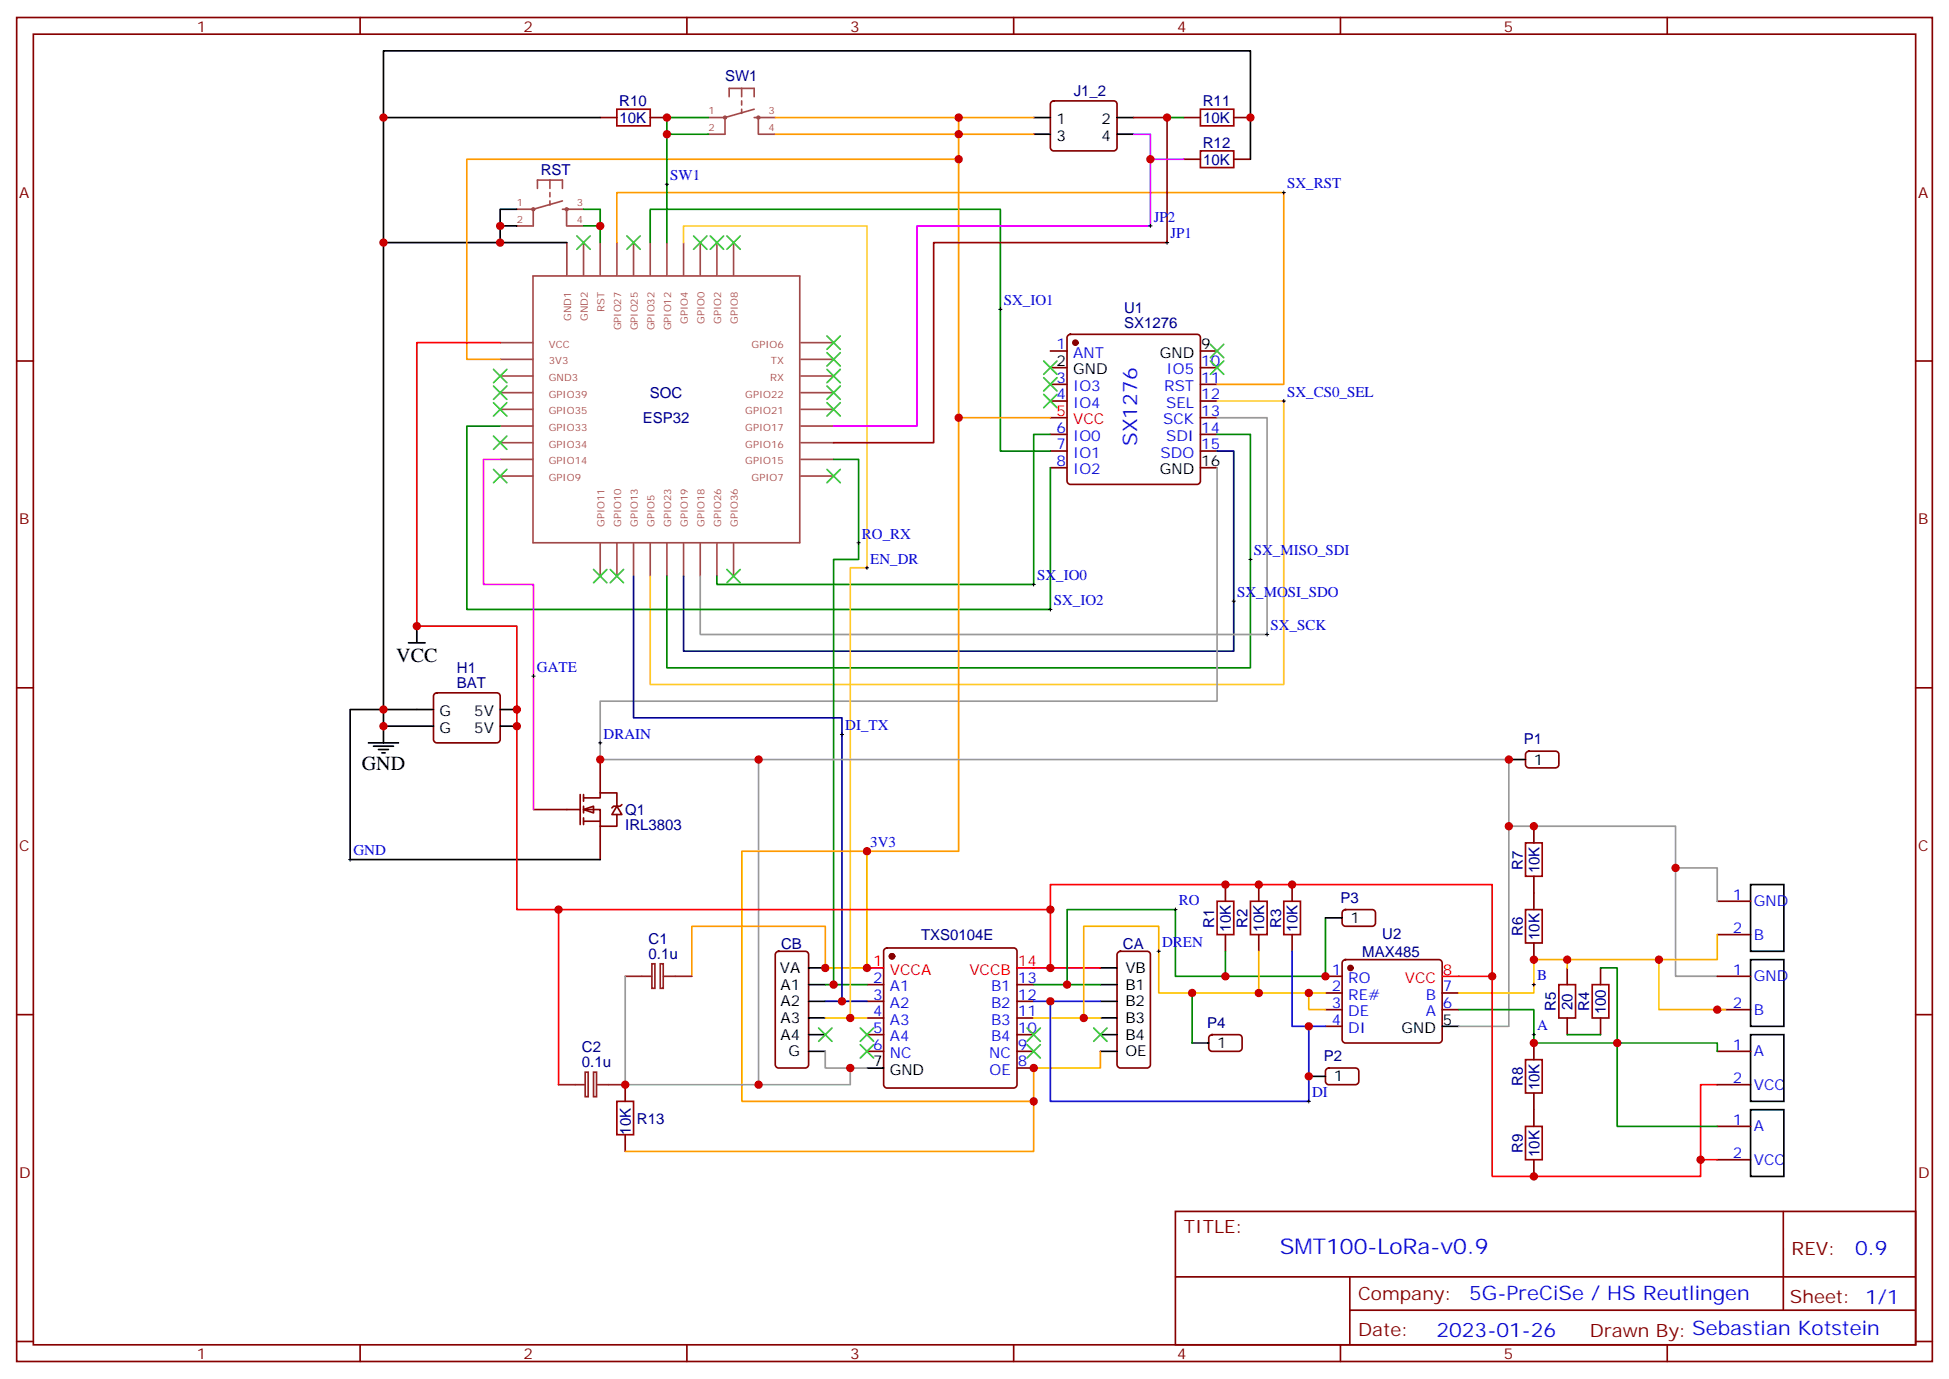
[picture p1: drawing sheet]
<svg xmlns="http://www.w3.org/2000/svg" width="412mm" height="292mm" viewBox="0 0 412 292" stroke-linecap="round" stroke-linejoin="round" font-family="sans-serif">
<g fill="none" stroke="#870000" stroke-width=".35">
<path d="M3.5 3.7h405.4v284.3h-405.4zM7.1 7.2h398.2v277.3h-398.2zM76.2 3.7v3.5M145.3 3.7v3.5M214.5 3.7v3.5M283.6 3.7v3.5M352.8 3.7v3.5M3.5 76.4h3.6M222.2 74.3h3.6M222.2 77.8h3.6M226 70.9l.5-.2h26.8a.71 .71 0 0 1 .7 .7v30.4a.76 .76 0 0 1-.7 .7h-26.8a.76 .76 0 0 1-.7-.7v-30.4zM254 74.3h3.5"/>
<path d="M254 77.8h3.5M405.3 76.4h3.6M222.2 81.3h3.6M222.2 84.8h3.6M222.2 88.4h3.6M222.2 91.9h3.6M222.2 95.4h3.6M222.2 99h3.6M254 81.3h3.5M254 84.8h3.5M254 88.4h3.5M254 91.9h3.5"/>
<path d="M254 95.4h3.5M254 99h3.5M3.5 145.5h3.6M405.3 145.5h3.6M3.5 214.7h3.6M405.3 214.7h3.6M248.7 256.3h156.6v28.2h-156.6zM377.3 256.3v20.9M248.7 270.1h156.5M285.6 277.2h119.6M285.6 270.1v14.2M3.5 283.8h3.6"/>
<path d="M76.2 284.5v3.5M145.3 284.5v3.5M214.5 284.5v3.5M283.6 284.5v3.5M352.8 284.5v3.5M405.3 283.8h3.6"/>
</g>
<g fill="none" stroke="#a64a4a" stroke-width=".35">
<path d="M112.8 58.4h56.4v56.4h-56.4zM119.9 51.3v7M123.5 51.3v7M127 51.3v7M130.5 51.3v7M134.1 51.3v7M137.6 51.3v7M141.1 51.3v7M144.6 51.3v7M148.2 51.3v7M151.7 51.3v7M155.2 51.3v7"/>
<path d="M105.8 72.5h7M105.8 76h7M105.8 79.6h7M169.4 72.5h7M169.4 76h7M169.4 79.6h7M105.8 83.1h7M105.8 86.6h7M105.8 90.1h7M105.8 93.7h7M105.8 97.2h7M169.4 83.1h7"/>
<path d="M169.4 86.6h7M169.4 90.1h7M169.4 93.7h7M169.4 97.2h7M105.8 100.7h7M127 114.9v7M130.5 114.9v7M134.1 114.9v7M137.6 114.9v7M141.1 114.9v7M144.6 114.9v7M148.2 114.9v7"/>
<path d="M151.7 114.9v7M155.2 114.9v7M169.4 100.7h7"/>
</g>
<circle cx="227.5" cy="72.5" r=".53" fill="#870000" stroke="#870000" stroke-width=".35"/>
<g fill="#fff" stroke="#870000" stroke-width=".35">
<path d="M123.5 171.3l2.1-.7v1.4z"/>
<path d="M130.5 170.6l1.1 1.7h-2.1z"/>
</g>
<g fill="none" stroke="#870000" stroke-width=".35">
<path d="M127 24.9h3.5M137.6 24.9h3.5M222.5 21.5l.5-.2h12.7a.71 .71 0 0 1 .7 .7v9.2a.76 .76 0 0 1-.7 .7h-12.7a.76 .76 0 0 1-.8-.7v-9.2zM250.5 24.9h3.5M250.5 33.7h3.5M261.1 24.9h3.5M261.1 33.7h3.5M92 146.8l.4-.2h12.7a.71 .71 0 0 1 .7 .7v9.2a.76 .76 0 0 1-.7 .7h-12.7a.76 .76 0 0 1-.7-.7v-9.2zM323 159.1l.5-.2h5.6a.71 .71 0 0 1 .7 .7v2.1a.76 .76 0 0 1-.7 .8h-5.6a.76 .76 0 0 1-.7-.8v-2.1zM112.9 171.3h9.9M122.8 168.1v6.3M123.5 168.8h3.5v-1.1h3.5v2.9"/>
<path d="M123.5 171.3h3.5v3.5h3.5v-2.5M123.5 173.7h3.5M123.5 168.1v1.4M123.5 170.6v1.4M123.5 173v1.4M127 160.7v7M127 174.8v7.1M131.6 170.2l-.4 .4h-1.4l-.3 .3M324.6 174.8v3.5M259.3 187.1v3.6M259.3 197.7v3.6M266.3 187.1v3.6"/>
<path d="M266.3 197.7v3.6M273.4 187.1v3.6M273.4 197.7v3.6M284.2 192.6l.5-.2h5.6a.71 .71 0 0 1 .7 .7v2.2a.76 .76 0 0 1-.7 .7h-5.6a.76 .76 0 0 1-.7-.7v-2.2zM324.6 185.4v7M324.6 199.5v3.5M363.4 197.7h7M363.4 190.7h7M164.3 201.5l.4-.2h5.7a.71 .71 0 0 1 .7 .7v23.2a.76 .76 0 0 1-.7 .8h-5.7a.76 .76 0 0 1-.7-.8v-23.2zM183.4 208.3h3.6M183.4 211.8h3.6M183.4 215.4h3.6"/>
<path d="M183.4 218.9h3.6M187.2 200.8l.5-.2h26.8a.71 .71 0 0 1 .7 .7v28.2a.76 .76 0 0 1-.7 .7h-26.8a.76 .76 0 0 1-.7-.7v-28.2zM215.2 208.3h3.5M215.2 211.8h3.5M215.2 215.4h3.5M215.2 218.9h3.5M236.6 201.5l.5-.2h5.6a.71 .71 0 0 1 .7 .7v23.2a.76 .76 0 0 1-.7 .8h-5.6a.76 .76 0 0 1-.7-.8v-23.2zM256 219.1l.5-.2h5.6a.71 .71 0 0 1 .7 .7v2.1a.76 .76 0 0 1-.7 .7h-5.6a.76 .76 0 0 1-.7-.7v-2.1zM280.5 206.6h3.5M280.5 210.1h3.5M280.5 213.6h3.5M280.5 217.1h3.5"/>
<path d="M284.2 203.2l.5-.2h19.7a.71 .71 0 0 1 .8 .7v16.3a.76 .76 0 0 1-.8 .7h-19.7a.76 .76 0 0 1-.7-.7v-16.3zM305.2 210.1h3.5M305.2 213.6h3.5M331.6 204.8v3.5M331.6 215.4v3.5M338.7 204.8v3.5M338.7 215.4v3.5M363.4 206.6h7M363.4 213.6h7M132.3 229.5v3.5M183.4 222.4h3.6M215.2 222.4h3.5"/>
<path d="M215.2 226h3.5M280.7 226.2l.5-.2h5.6a.71 .71 0 0 1 .7 .7v2.1a.76 .76 0 0 1-.7 .7h-5.6a.76 .76 0 0 1-.7-.7v-2.1zM324.6 220.7v3.5M324.6 231.2v7.1M363.4 222.4h7M363.4 229.5h7M363.4 238.3h7M132.3 240.1v3.5M324.6 245.4v3.5M363.4 245.4h7"/>
</g>
<g fill="none" stroke="#000" stroke-width=".35">
<path d="M81.1 24.9v-14.1h183.5v22.9M127 24.9h-45.9v26.4M218.7 24.9h3.5M218.7 28.4h3.5M236.4 24.9h3.5M236.4 28.4h3.5M105.8 47.8h3.6M109.4 44.3h-3.6v7M119.9 51.3h-38.8v98.8h-7v31.8h52.9M86.4 136h3.6M88.2 132.5v3.5M78 157.2h6.3"/>
<path d="M79 157.9h4.3M80.1 158.6h2.1M80.8 159.3h.7M81.1 153.6v3.6M91.7 150.1h-10.6v3.5h10.6M105.8 150.1h3.6M105.8 153.6h3.6M319.3 160.7h3.5M280.5 194.2h3.5M370.4 187.1h7.1v14.2h-7.1zM171.1 204.8h3.5M171.1 208.3h3.5"/>
<path d="M171.1 211.8h3.5M171.1 215.4h3.5M171.1 218.9h3.5M232.8 204.8h3.6M232.8 208.3h3.6M232.8 211.8h3.6M232.8 215.4h3.6M232.8 218.9h3.6M305.2 217.1h3.5M370.4 218.9h7.1v14.1h-7.1zM370.4 203h7.1v14.1h-7.1zM171.1 222.4h3.5"/>
<path d="M183.4 226h3.6M232.8 222.4h3.6M252.2 220.7h3.6M276.9 227.7h3.6M370.4 234.8h7.1v14.1h-7.1z"/>
</g>
<g fill="#870000" stroke="#870000" stroke-width=".35">
<circle cx="285.7" cy="204.8" r=".53"/>
<circle cx="188.7" cy="202.3" r=".53"/>
</g>
<path d="M105.8 72.5h-17.6v60h21.2v59.9h112.8v12.4M118.2 192.4v37.1M222.2 192.4v-5.3h93.5v19.5h-10.5M183.4 204.8h3.6M215.2 204.8h17.6M315.7 206.6v42.3h44.1v-19.4h3.6M359.8 245.4h3.6" fill="none" stroke="#f00" stroke-width=".35"/>
<g fill="none" stroke="#a64a4a" stroke-width=".35">
<path d="M156.9 18.7v1.8M113.7 39.9v-1.8h5.3v1.8M116.4 38.1v1.8M149.9 24.9h3.5M153.4 24.9v3.5h-3.5M154.3 20.5v-1.8h5.3v1.8M156.9 21.3v.9M156.9 23.1v.9M159.6 24.9h.9v3.5M159.6 23.1l-6.2 1.8M160.6 24.9h3.4M160.6 28.4h3.4"/>
<path d="M109.4 44.3h3.4M112.8 44.3v3.5h-3.4M116.4 40.7v.9M116.4 42.5v.9M119 44.3h.9v3.5M119 42.5l-6.2 1.8M120 44.3h3.5M120 47.8h3.5"/>
</g>
<g fill="none" stroke="#a64a4a" stroke-width=".56">
<circle cx="153.4" cy="24.9" r=".18"/>
<circle cx="160.5" cy="24.9" r=".18"/>
<circle cx="112.8" cy="44.3" r=".18"/>
<circle cx="119.9" cy="44.3" r=".18"/>
</g>
<path d="M257.5 95.4h3.6v42.4h-116.5v-15.9" fill="none" stroke="#006" stroke-width=".35"/>
<g fill="none" stroke="#008700" stroke-width=".35">
<path d="M141.1 28.4h8.8M149.9 24.9h-8.8v26.4M246.9 24.9h3.6M123.5 44.3h3.5v7M123.5 47.8h3.5M137.6 51.3v-7h74.1v51.1h10.5M105.8 90.1h-7v38.8h123.4v-29.9M176.4 97.2h5.3v21.2h-5.3v89.9h7M222.2 91.9h-3.5v31.7h-67v-1.7M257.5 91.9h7.1v49.4h-123.5v-19.4M280.5 194.2v12.4h-31.8v-14.2h-22.9v15.9M174.6 208.3h1.8"/>
<path d="M218.7 208.3h14.1M252.2 210.1v10.6M259.3 201.3v5.3M331.6 218.9h7.1M338.7 204.8h3.5v15.9h-17.6v-7.1h-15.9M363.4 222.4v-1.7h-21.2v17.6h21.2"/>
</g>
<path d="M257.5 88.4h10.6v45.8h-119.9v-12.3M257.5 99v49.3h-130.5v12.4h33.5v68.8h19.4v-3.5M160.5 160.7h158.8v56.4h-10.6M319.3 174.8h35.2v31.8h8.9M354.5 183.6h8.9v7.1M132.3 206.6v22.9h28.2M174.6 222.4v3.6h8.8" fill="none" stroke="#999" stroke-width=".35"/>
<path d="M144.6 51.3v-3.5h38.8v72.3h-3.5v95.3M257.5 84.8h14.1v60h-134v-22.9" fill="none" stroke="#fc3" stroke-width=".35"/>
<path d="M164 24.9h38.8v8.8M164 28.4h54.7M202.8 24.9h15.9M130.5 51.3v-10.6h141.1v40.6h-14.1M105.8 76h-7v-42.3h104v54.7h19.4M202.8 88.4v91.7h-19.4v24.7h-8.8v-8.8h-28.2v10.6M183.4 180.1h-26.4v52.9h61.7v-7h14.1v-3.6M218.7 233v10.6h-86.4" fill="none" stroke="#f90" stroke-width=".35"/>
<g fill="none" stroke="#3c3" stroke-width=".35">
<path d="M122.1 49.9l2.8 2.8M124.9 49.9l-2.8 2.8M132.6 49.9l2.9 2.8M135.5 49.9l-2.9 2.8M146.8 49.9l2.8 2.8M149.6 49.9l-2.8 2.8M150.3 49.9l2.8 2.8M153.1 49.9l-2.8 2.8M153.8 49.9l2.8 2.8M156.6 49.9l-2.8 2.8M104.4 78.1l2.8 2.9M107.2 78.1l-2.8 2.9"/>
<path d="M175 78.1l2.8 2.9M175 74.6l2.8 2.8M175 71.1l2.8 2.8M177.8 78.1l-2.8 2.9M177.8 74.6l-2.8 2.8M177.8 71.1l-2.8 2.8M220.8 79.9l2.9 2.8M220.8 76.4l2.9 2.8M223.7 79.9l-2.9 2.8M223.7 76.4l-2.9 2.8M256.1 76.4l2.8 2.8M256.1 72.8l2.8 2.9"/>
<path d="M258.9 76.4l-2.8 2.8M258.9 72.8l-2.8 2.9M104.4 81.7l2.8 2.8M104.4 85.2l2.8 2.8M104.4 92.3l2.8 2.8M104.4 99.3l2.8 2.8M107.2 92.3l-2.8 2.8M107.2 99.3l-2.8 2.8M107.2 81.7l-2.8 2.8M107.2 85.2l-2.8 2.8M175 99.3l2.8 2.8M175 85.2l2.8 2.8"/>
<path d="M175 81.7l2.8 2.8M177.8 99.3l-2.8 2.8M177.8 85.2l-2.8 2.8M177.8 81.7l-2.8 2.8M220.8 83.4l2.9 2.9M223.7 83.4l-2.9 2.9M125.6 120.5l2.8 2.8M128.4 120.5l-2.8 2.8M129.1 120.5l2.8 2.8M131.9 120.5l-2.8 2.8M153.8 120.5l2.8 2.8M156.6 120.5l-2.8 2.8"/>
<path d="M173.2 217.5l2.8 2.8M176 217.5l-2.8 2.8M182 217.5l2.9 2.8M184.9 217.5l-2.9 2.8M217.3 217.5l2.8 2.8M220.1 217.5l-2.8 2.8M231.4 217.5l2.8 2.8M234.2 217.5l-2.8 2.8M182 221l2.9 2.8M184.9 221l-2.9 2.8M217.3 221l2.8 2.8M220.1 221l-2.8 2.8"/>
</g>
<path d="M134.1 121.9v30h44.1v59.9M174.6 211.8h8.8" fill="none" stroke="#009" stroke-width=".35"/>
<path d="M363.4 197.7v5.3h-12.4M174.6 215.4h8.8M218.7 215.4h14.1M266.3 201.3v8.8M276.9 210.1h-31.7v-14.1h-15.9v19.4M280.5 210.1h-3.6v3.5h3.6M331.6 204.8v-1.8h-7v7.1h-15.9M331.6 203h19.4v10.6h14.1" fill="none" stroke="#fc0" stroke-width=".35"/>
<path d="M218.7 211.8h14.1M222.2 211.8v21.2h54.7v-15.9h3.6M273.4 201.3v15.8h3.5" fill="none" stroke="#00f" stroke-width=".35"/>
<g fill="none" stroke="#a10000" stroke-width=".35">
<path d="M130.5 23.1h7.1v3.5h-7.1zM254 23.1h7.1v3.5h-7.1zM254 31.9h7.1v3.6h-7.1zM322.8 178.3h3.5v7.1h-3.5zM257.5 190.7h3.6v7h-3.6zM264.6 190.7h3.5v7h-3.5zM271.6 190.7h3.6v7h-3.6zM322.8 192.4h3.5v7.1h-3.5zM329.8 208.3h3.6v7.1h-3.6zM336.9 208.3h3.5v7.1h-3.5zM130.5 233h3.6v7.1h-3.6zM322.8 224.2h3.5v7h-3.5z"/>
<path d="M322.8 238.3h3.5v7.1h-3.5z"/>
</g>
<path d="M239.9 28.4h3.5v19.4h-49.4v42.3h-17.6M243.4 33.7h7.1" fill="none" stroke="#c0f" stroke-width=".35"/>
<path d="M239.9 24.9h7v26.4h-49.3v42.4h-21.2" fill="none" stroke="#900" stroke-width=".35"/>
<path d="M132.3 206.6h5.6M137.9 203.9h.7v5.2h-.7zM139.7 203.9h.6v5.2h-.6zM140.4 206.6h6M118.2 229.5h5.6M123.8 226.8h.7v5.2h-.7zM125.6 226.8h.6v5.2h-.6zM126.3 229.5h6" fill="none" stroke="#8c2424" stroke-width=".35"/>
<path d="M105.8 97.2h-3.5v26.4h10.6v47.7" fill="none" stroke="#f0f" stroke-width=".35"/>
<g fill="none" stroke="#000" stroke-width=".21">
<path d="M140.8 39h.7M141.1 38.6v.7M243.1 47.8h.7M243.4 47.4v.8M246.6 51.3h.7M246.9 51v.7M271.3 40.7h.7M271.6 40.4v.7M211.3 65.4h.7M211.7 65.1v.7M271.3 84.8h.7M271.6 84.5v.7"/>
<path d="M181.3 114.8h.7M181.7 114.5v.7M183.4 119.8v.7M264.2 118.4h.7M264.6 118v.7M183.1 120.1h.7M218.4 123.6h.7M218.7 123.3v.7M221.9 128.9h.7M222.2 128.6v.7M260.7 127.2h.7M261.1 126.8v.7"/>
<path d="M267.8 134.2h.7M268.1 133.9v.7M112.5 143.1h.7M112.9 142.7v.7M126.6 157.2h.8M127 156.8v.7M177.8 155.4h.7M178.2 155v.8M183.4 179.7v.7M73.7 181.9h.7M74.1 181.5v.7M183.1 180.1h.7"/>
<path d="M248.4 192.4h.7M248.7 192.1v.7M244.8 201.3h.7M245.2 200.9v.7M324.2 208.3h.7M324.2 218.9h.7M324.6 208v.7M324.6 218.5v.8M276.6 233h.7M276.9 232.7v.7"/>
</g>
<g fill="#c00">
<circle cx="81.1" cy="153.6" r=".88"/>
<circle cx="81.1" cy="150.1" r=".88"/>
<circle cx="202.8" cy="88.4" r=".88"/>
<circle cx="183.4" cy="204.8" r=".88"/>
<circle cx="176.4" cy="208.3" r=".88"/>
<circle cx="178.2" cy="211.8" r=".88"/>
<circle cx="179.9" cy="215.4" r=".88"/>
<circle cx="179.9" cy="226" r=".88"/>
<circle cx="127" cy="160.7" r=".88"/>
<circle cx="109.4" cy="150.1" r=".88"/>
<circle cx="222.3" cy="204.8" r=".88"/>
<circle cx="109.4" cy="153.6" r=".88"/>
<circle cx="183.4" cy="180.1" r=".88"/>
<circle cx="218.7" cy="226" r=".88"/>
<circle cx="160.5" cy="160.7" r=".88"/>
<circle cx="222.3" cy="211.8" r=".88"/>
<circle cx="225.8" cy="208.3" r=".88"/>
<circle cx="229.3" cy="215.4" r=".88"/>
<circle cx="276.9" cy="210.1" r=".88"/>
<circle cx="259.3" cy="206.6" r=".88"/>
<circle cx="266.3" cy="210.1" r=".88"/>
<circle cx="276.9" cy="217.1" r=".88"/>
<circle cx="222.3" cy="192.4" r=".88"/>
<circle cx="259.3" cy="187.1" r=".88"/>
<circle cx="266.3" cy="187.1" r=".88"/>
<circle cx="273.4" cy="187.1" r=".88"/>
<circle cx="324.6" cy="203" r=".88"/>
<circle cx="324.6" cy="220.7" r=".88"/>
<circle cx="315.7" cy="206.6" r=".88"/>
<circle cx="319.3" cy="174.8" r=".88"/>
<circle cx="342.2" cy="220.7" r=".88"/>
<circle cx="331.6" cy="203" r=".88"/>
<circle cx="363.4" cy="213.6" r=".88"/>
<circle cx="324.6" cy="174.8" r=".88"/>
<circle cx="105.8" cy="47.8" r=".88"/>
<circle cx="127" cy="47.8" r=".88"/>
<circle cx="141.1" cy="28.4" r=".88"/>
<circle cx="141.1" cy="24.9" r=".88"/>
<circle cx="202.8" cy="33.7" r=".88"/>
<circle cx="202.8" cy="28.4" r=".88"/>
<circle cx="202.8" cy="24.9" r=".88"/>
<circle cx="246.9" cy="24.9" r=".88"/>
<circle cx="243.4" cy="33.7" r=".88"/>
<circle cx="81.1" cy="24.9" r=".88"/>
<circle cx="264.6" cy="24.9" r=".88"/>
<circle cx="174.6" cy="204.8" r=".88"/>
<circle cx="160.5" cy="229.5" r=".88"/>
<circle cx="132.3" cy="229.5" r=".88"/>
<circle cx="118.2" cy="192.4" r=".88"/>
<circle cx="218.7" cy="233" r=".88"/>
<circle cx="324.6" cy="248.9" r=".88"/>
<circle cx="81.1" cy="51.3" r=".88"/>
<circle cx="105.8" cy="51.3" r=".88"/>
<circle cx="88.2" cy="132.5" r=".88"/>
<circle cx="319.3" cy="160.7" r=".88"/>
<circle cx="276.9" cy="227.7" r=".88"/>
<circle cx="280.5" cy="206.6" r=".88"/>
<circle cx="252.2" cy="210.1" r=".88"/>
<circle cx="351" cy="203" r=".88"/>
<circle cx="354.5" cy="183.6" r=".88"/>
<circle cx="359.8" cy="245.4" r=".88"/>
</g>
<text font-size="4.6" fill="#00f" x="270.8" y="265.3">SMT100-LoRa-v0.9</text>
<g font-size="4.2" fill="#00f">
<text x="240.6" y="94.4" transform="rotate(-90 240.6 94.4)">SX1276</text>
<text x="392.5" y="265.6">0.9</text>
<text x="310.9" y="275.1">5G-PreCiSe / HS Reutlingen</text>
<text x="304" y="282.9">2023-01-26</text>
</g>
<g font-size="4.2">
<text x="83.8" y="140">VCC</text>
<text x="76.6" y="162.8">GND</text>
</g>
<g font-size="3.9" fill="#800">
<text x="250.5" y="260.9">TITLE:</text>
<text x="379.1" y="265.6">REV:</text>
<text x="287.4" y="275.1">Company:</text>
<text x="378.7" y="275.7">Sheet: 1/1</text>
<text x="287.4" y="282.8">Date:</text>
<text x="336.4" y="282.8">Drawn By: Sebastian Kotstein</text>
</g>
<g font-size="3.2" fill="#800">
<text x="41.6" y="6.7">1</text>
<text x="110.8" y="6.7">2</text>
<text x="179.9" y="6.7">3</text>
<text x="249.1" y="6.7">4</text>
<text x="318.2" y="6.7">5</text>
<text x="4.1" y="41.8">A</text>
<text x="405.9" y="41.8">A</text>
<text x="4.1" y="110.9">B</text>
<text x="405.9" y="110.9">B</text>
<text x="4.1" y="180.1">C</text>
<text x="405.9" y="180.1">C</text>
<text x="4.1" y="249.2">D</text>
<text x="405.9" y="249.2">D</text>
<text x="41.6" y="287.5">1</text>
<text x="110.8" y="287.5">2</text>
<text x="179.9" y="287.5">3</text>
<text x="249.1" y="287.5">4</text>
<text x="318.2" y="287.5">5</text>
</g>
<g font-size="3.2" fill="#000080">
<text x="153.4" y="17.2">SW1</text>
<text x="131" y="22.5">R10</text>
<text x="227.2" y="20.3">J1_2</text>
<text x="254.5" y="22.5">R11</text>
<text x="131.1" y="26">10K</text>
<text x="254.6" y="26">10K</text>
<text x="254.5" y="31.3">R12</text>
<text x="254.6" y="34.8">10K</text>
<text x="114.4" y="37">RST</text>
<text x="237.9" y="69.5">SX1276</text>
<text x="237.9" y="66.3">U1</text>
<text x="136" y="89.5">ESP32</text>
<text x="137.5" y="84.2">SOC</text>
<text x="96.7" y="142.3">H1</text>
<text x="96.7" y="145.5">BAT</text>
<text x="322.5" y="157.4">P1</text>
<text x="132.3" y="172.4">Q1</text>
<text x="132.3" y="175.6">IRL3803</text>
<text x="322.2" y="184" transform="rotate(-90 322.2 184)">R7</text>
<text x="325.7" y="184.8" transform="rotate(-90 325.7 184.8)">10K</text>
<text x="283.7" y="190.9">P3</text>
<text x="256.9" y="196.3" transform="rotate(-90 256.9 196.3)">R1</text>
<text x="260.5" y="197.1" transform="rotate(-90 260.5 197.1)">10K</text>
<text x="264" y="196.3" transform="rotate(-90 264 196.3)">R2</text>
<text x="267.5" y="197.1" transform="rotate(-90 267.5 197.1)">10K</text>
<text x="271.1" y="196.3" transform="rotate(-90 271.1 196.3)">R3</text>
<text x="274.6" y="197.1" transform="rotate(-90 274.6 197.1)">10K</text>
<text x="137.2" y="202.8">0.1u</text>
<text x="137.2" y="199.7">C1</text>
<text x="165.3" y="200.7">CB</text>
<text x="194.9" y="198.9">TXS0104E</text>
<text x="237.6" y="200.7">CA</text>
<text x="288.3" y="202.4">MAX485</text>
<text x="292.5" y="198.6">U2</text>
<text x="322.2" y="198.1" transform="rotate(-90 322.2 198.1)">R6</text>
<text x="325.7" y="198.9" transform="rotate(-90 325.7 198.9)">10K</text>
<text x="329.2" y="213.9" transform="rotate(-90 329.2 213.9)">R5</text>
<text x="332.7" y="213.7" transform="rotate(-90 332.7 213.7)">20</text>
<text x="336.3" y="214" transform="rotate(-90 336.3 214)">R4</text>
<text x="339.8" y="214.6" transform="rotate(-90 339.8 214.6)">100</text>
<text x="255.4" y="217.4">P4</text>
<text x="123.1" y="225.8">0.1u</text>
<text x="123.1" y="222.7">C2</text>
<text x="280.1" y="224.5">P2</text>
<text x="322.2" y="229.8" transform="rotate(-90 322.2 229.8)">R8</text>
<text x="325.7" y="230.7" transform="rotate(-90 325.7 230.7)">10K</text>
<text x="134.8" y="237.7">R13</text>
<text x="133.5" y="240.1" transform="rotate(-90 133.5 240.1)">10K</text>
<text x="322.2" y="243.9" transform="rotate(-90 322.2 243.9)">R9</text>
<text x="325.7" y="244.8" transform="rotate(-90 325.7 244.8)">10K</text>
</g>
<g font-size="3.2">
<text x="223.6" y="26.3">1</text>
<text x="223.6" y="29.8">3</text>
<text x="233" y="29.8">4</text>
<text x="233" y="26.3">2</text>
<text x="223.6" y="77.4">2</text>
<text x="245.4" y="75.7">GND</text>
<text x="254.2" y="73.9">9</text>
<text x="227.1" y="79.2">GND</text>
<text x="245.4" y="100.4">GND</text>
<text x="254.2" y="98.6">16</text>
<text x="93" y="151.5">G</text>
<text x="93" y="155">G</text>
<text x="100.3" y="155">5V</text>
<text x="100.3" y="151.5">5V</text>
<text x="324.6" y="161.7">1</text>
<text x="285.8" y="195.3">1</text>
<text x="165" y="205.8">VA</text>
<text x="165.1" y="209.4">A1</text>
<text x="238.1" y="205.8">VB</text>
<text x="238.1" y="209.4">B1</text>
<text x="165.1" y="212.9">A2</text>
<text x="238.1" y="212.9">B2</text>
<text x="165.1" y="220">A4</text>
<text x="165.1" y="216.4">A3</text>
<text x="238.1" y="216.4">B3</text>
<text x="238.1" y="220">B4</text>
<text x="257.5" y="221.7">1</text>
<text x="296.6" y="218.5">GND</text>
<text x="305.3" y="216.8">5</text>
<text x="166.9" y="223.5">G</text>
<text x="184.8" y="225.6">7</text>
<text x="188.3" y="227.4">GND</text>
<text x="238.1" y="223.5">OE</text>
<text x="282.2" y="228.8">1</text>
</g>
<g font-size="3.2" fill="#00f">
<text x="141.8" y="38.1">SW1</text>
<text x="272.3" y="39.9">SX_RST</text>
<text x="244.1" y="46.9">JP2</text>
<text x="247.6" y="50.4">JP1</text>
<text x="212.4" y="64.6">SX_IO1</text>
<text x="223.6" y="73.9">1</text>
<text x="227.1" y="75.7">ANT</text>
<text x="254.2" y="77.4">10</text>
<text x="223.6" y="81">3</text>
<text x="227.1" y="82.7">IO3</text>
<text x="246.4" y="82.7">RST</text>
<text x="246.8" y="79.2">IO5</text>
<text x="254.2" y="81">11</text>
<text x="272.3" y="84">SX_CS0_SEL</text>
<text x="223.6" y="84.5">4</text>
<text x="227.1" y="86.3">IO4</text>
<text x="246.1" y="89.8">SCK</text>
<text x="246.8" y="86.3">SEL</text>
<text x="254.2" y="88">13</text>
<text x="254.2" y="84.5">12</text>
<text x="223.6" y="91.5">6</text>
<text x="223.6" y="95.1">7</text>
<text x="227.1" y="93.3">IO0</text>
<text x="246.7" y="93.3">SDI</text>
<text x="254.2" y="95.1">15</text>
<text x="254.2" y="91.5">14</text>
<text x="223.6" y="98.6">8</text>
<text x="227.1" y="96.8">IO1</text>
<text x="227.1" y="100.4">IO2</text>
<text x="245.6" y="96.8">SDO</text>
<text x="182.4" y="113.9">RO_RX</text>
<text x="184.1" y="119.2">EN_DR</text>
<text x="265.3" y="117.5">SX_MISO_SDI</text>
<text x="219.4" y="122.8">SX_IO0</text>
<text x="223" y="128.1">SX_IO2</text>
<text x="261.8" y="126.3">SX_MOSI_SDO</text>
<text x="268.8" y="133.3">SX_SCK</text>
<text x="113.6" y="142.2">GATE</text>
<text x="178.9" y="154.5">DI_TX</text>
<text x="127.7" y="156.3">DRAIN</text>
<text x="184.1" y="179.2">3V3</text>
<text x="74.8" y="181">GND</text>
<text x="249.4" y="191.6">RO</text>
<text x="366.6" y="190.3">1</text>
<text x="371.1" y="191.7">GND</text>
<text x="366.6" y="197.4">2</text>
<text x="245.9" y="200.4">DREN</text>
<text x="371.1" y="198.8">B</text>
<text x="184.8" y="208">2</text>
<text x="188.3" y="209.7">A1</text>
<text x="209.7" y="209.7">B1</text>
<text x="215.4" y="208">13</text>
<text x="281.8" y="206.2">1</text>
<text x="281.8" y="209.7">2</text>
<text x="285.3" y="208">RO</text>
<text x="305.3" y="209.7">7</text>
<text x="325.3" y="207.4">B</text>
<text x="366.6" y="206.2">1</text>
<text x="371.1" y="207.6">GND</text>
<text x="184.8" y="211.5">3</text>
<text x="184.8" y="215">4</text>
<text x="188.3" y="213.3">A2</text>
<text x="209.7" y="213.3">B2</text>
<text x="215.4" y="215">11</text>
<text x="215.4" y="211.5">12</text>
<text x="281.8" y="213.3">3</text>
<text x="285.3" y="211.5">RE#</text>
<text x="285.3" y="215">DE</text>
<text x="301.7" y="211.5">B</text>
<text x="301.7" y="215">A</text>
<text x="305.3" y="213.3">6</text>
<text x="366.6" y="213.3">2</text>
<text x="371.1" y="214.7">B</text>
<text x="184.8" y="218.5">5</text>
<text x="188.3" y="216.8">A3</text>
<text x="188.3" y="220.3">A4</text>
<text x="209.7" y="220.3">B4</text>
<text x="209.7" y="216.8">B3</text>
<text x="215.4" y="218.5">10</text>
<text x="281.8" y="216.8">4</text>
<text x="285.3" y="218.5">DI</text>
<text x="325.3" y="218">A</text>
<text x="184.8" y="222.1">6</text>
<text x="188.3" y="223.8">NC</text>
<text x="209.3" y="223.8">NC</text>
<text x="209.4" y="227.4">OE</text>
<text x="215.4" y="225.6">8</text>
<text x="215.4" y="222.1">9</text>
<text x="366.6" y="222.1">1</text>
<text x="371.1" y="223.5">A</text>
<text x="277.6" y="232.1">DI</text>
<text x="366.6" y="229.1">2</text>
<text x="371.1" y="230.5">VCC</text>
<text x="366.6" y="237.9">1</text>
<text x="371.1" y="239.4">A</text>
<text x="366.6" y="245">2</text>
<text x="371.1" y="246.4">VCC</text>
</g>
<g font-size="3.2" fill="#f00">
<text x="223.6" y="88">5</text>
<text x="227.1" y="89.8">VCC</text>
<text x="184.8" y="204.4">1</text>
<text x="188.3" y="206.2">VCCA</text>
<text x="205.1" y="206.2">VCCB</text>
<text x="215.4" y="204.4">14</text>
<text x="297.2" y="208">VCC</text>
<text x="305.3" y="206.2">8</text>
</g>
<g font-size="2.1" fill="#a54b4b">
<text x="149.9" y="24.2">1</text>
<text x="149.9" y="27.7">2</text>
<text x="162.6" y="24.2">3</text>
<text x="162.6" y="27.7">4</text>
<text x="109.4" y="43.6">1</text>
<text x="109.4" y="47.1">2</text>
<text x="122" y="43.6">3</text>
<text x="122" y="47.1">4</text>
<text x="127.9" y="66" transform="rotate(-90 127.9 66)">RST</text>
<text x="120.9" y="67.9" transform="rotate(-90 120.9 67.9)">GND1</text>
<text x="124.4" y="67.9" transform="rotate(-90 124.4 67.9)">GND2</text>
<text x="131.5" y="69.9" transform="rotate(-90 131.5 69.9)">GPIO27</text>
<text x="135" y="69.9" transform="rotate(-90 135 69.9)">GPIO25</text>
<text x="138.5" y="69.9" transform="rotate(-90 138.5 69.9)">GPIO32</text>
<text x="142" y="69.9" transform="rotate(-90 142 69.9)">GPIO12</text>
<text x="145.6" y="68.6" transform="rotate(-90 145.6 68.6)">GPIO4</text>
<text x="149.1" y="68.6" transform="rotate(-90 149.1 68.6)">GPIO0</text>
<text x="152.6" y="68.6" transform="rotate(-90 152.6 68.6)">GPIO2</text>
<text x="156.2" y="68.6" transform="rotate(-90 156.2 68.6)">GPIO8</text>
<text x="116.1" y="73.5">VCC</text>
<text x="116.1" y="77.1">3V3</text>
<text x="159" y="73.5">GPIO6</text>
<text x="163.1" y="77.1">TX</text>
<text x="116.1" y="80.6">GND3</text>
<text x="162.9" y="80.6">RX</text>
<text x="116.1" y="84.1">GPIO39</text>
<text x="116.1" y="87.6">GPIO35</text>
<text x="157.7" y="87.6">GPIO21</text>
<text x="157.7" y="84.1">GPIO22</text>
<text x="116.1" y="91.2">GPIO33</text>
<text x="116.1" y="94.7">GPIO34</text>
<text x="157.7" y="94.7">GPIO16</text>
<text x="157.7" y="91.2">GPIO17</text>
<text x="116.1" y="98.2">GPIO14</text>
<text x="116.1" y="101.8">GPIO9</text>
<text x="157.7" y="98.2">GPIO15</text>
<text x="159" y="101.8">GPIO7</text>
<text x="127.9" y="111.5" transform="rotate(-90 127.9 111.5)">GPIO11</text>
<text x="131.5" y="111.5" transform="rotate(-90 131.5 111.5)">GPIO10</text>
<text x="135" y="111.5" transform="rotate(-90 135 111.5)">GPIO13</text>
<text x="138.5" y="111.5" transform="rotate(-90 138.5 111.5)">GPIO5</text>
<text x="142" y="111.5" transform="rotate(-90 142 111.5)">GPIO23</text>
<text x="145.6" y="111.5" transform="rotate(-90 145.6 111.5)">GPIO19</text>
<text x="149.1" y="111.5" transform="rotate(-90 149.1 111.5)">GPIO18</text>
<text x="152.6" y="111.5" transform="rotate(-90 152.6 111.5)">GPIO26</text>
<text x="156.2" y="111.5" transform="rotate(-90 156.2 111.5)">GPIO36</text>
</g>
</svg>
